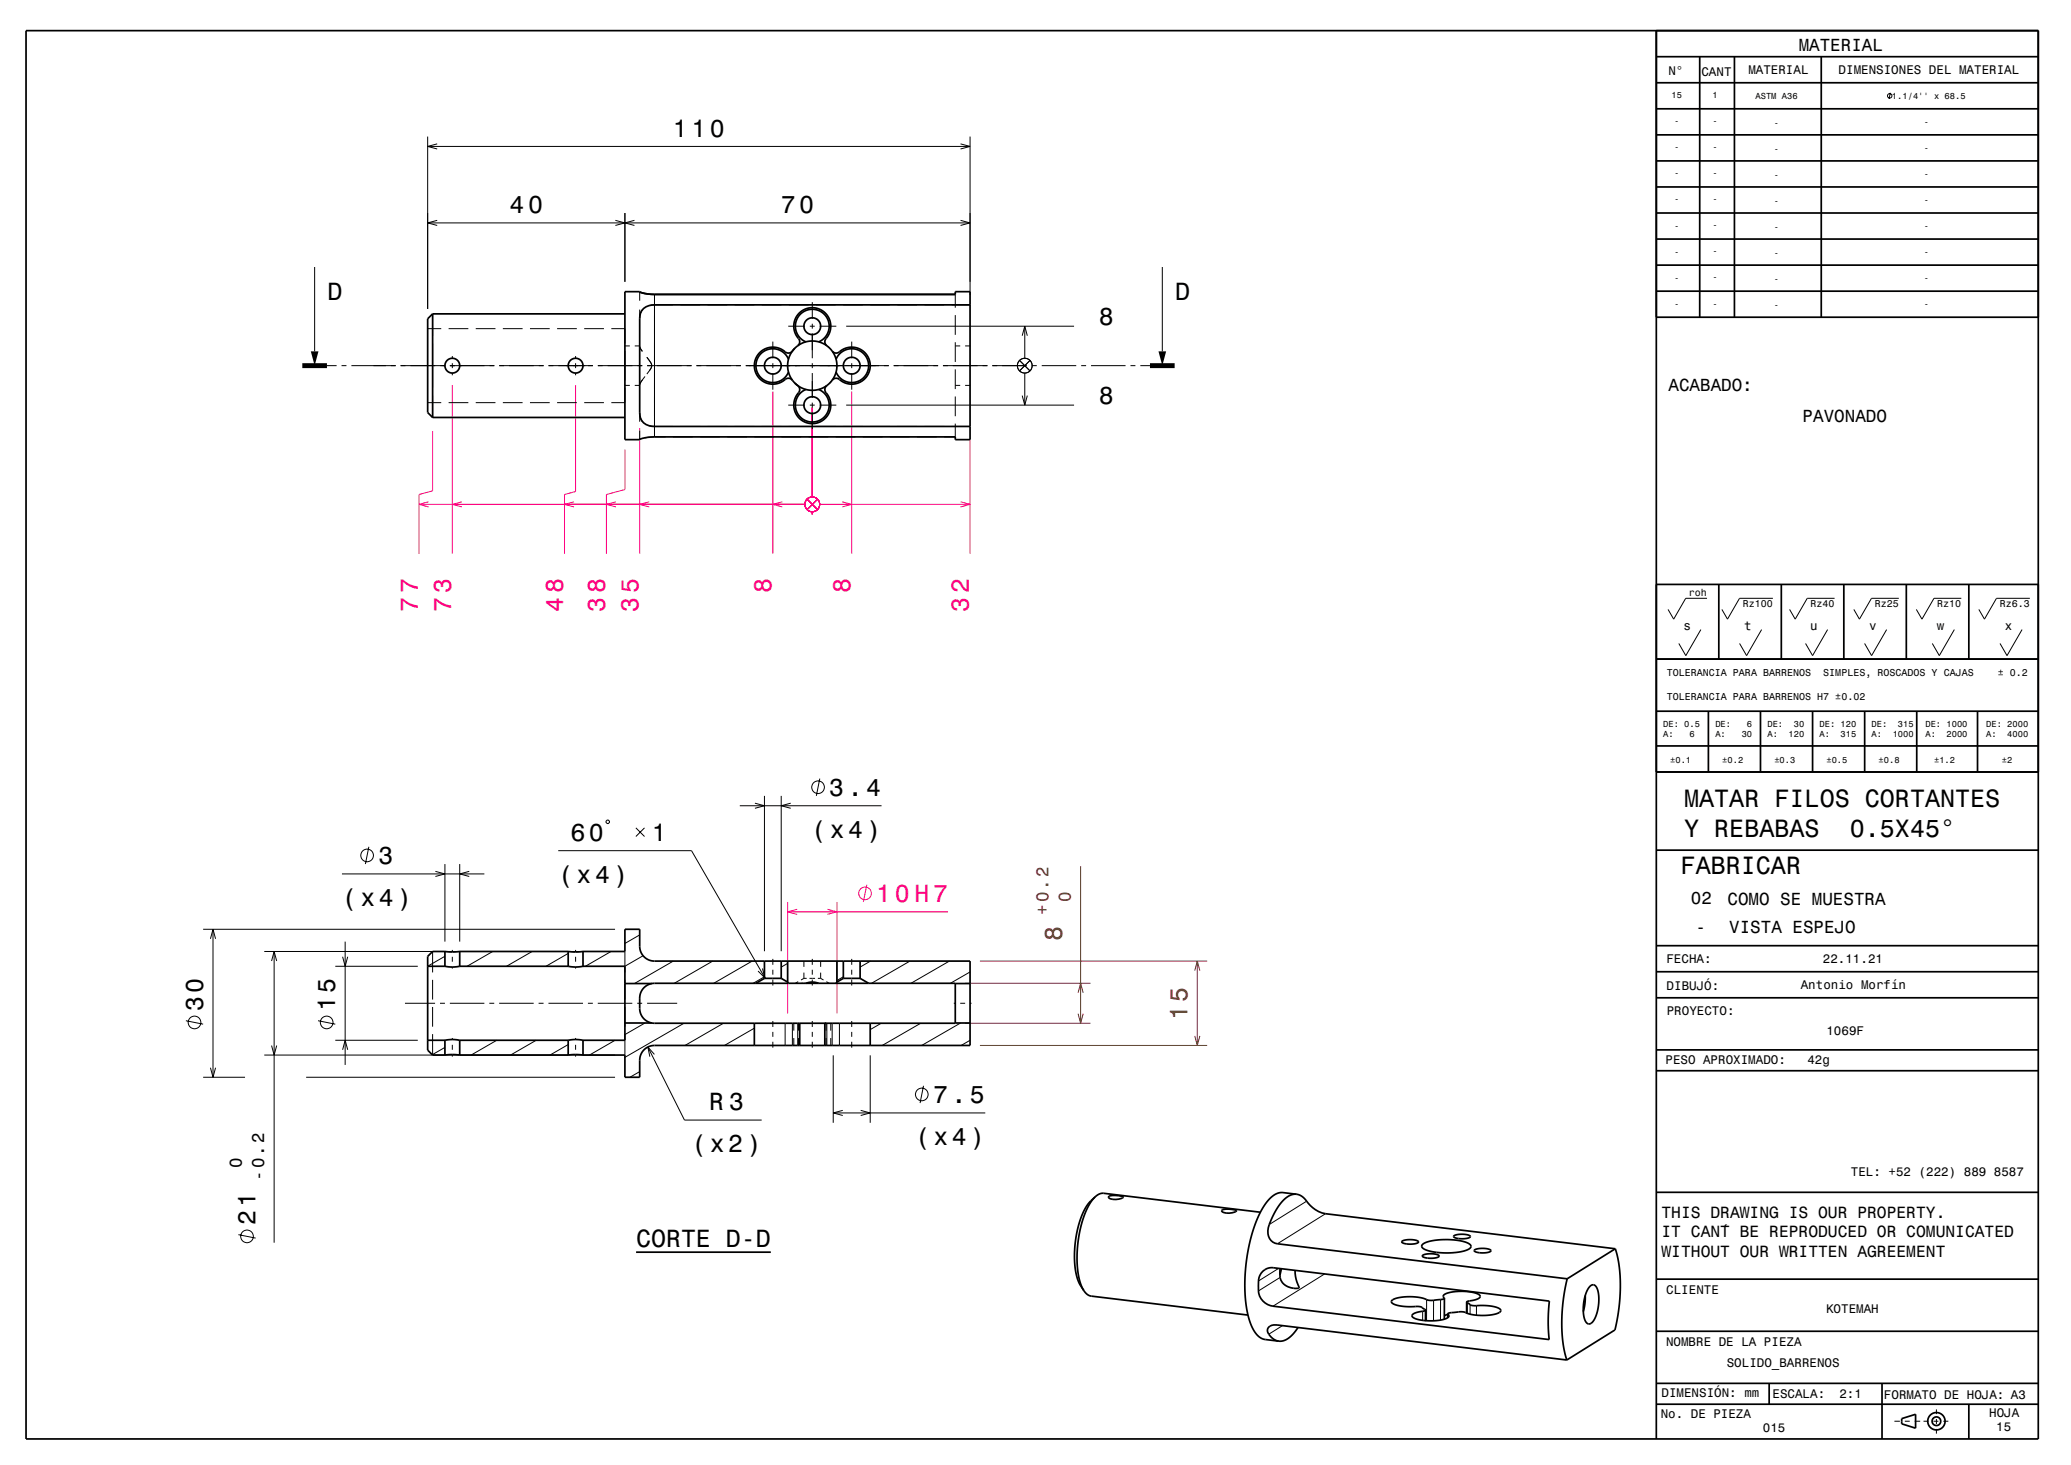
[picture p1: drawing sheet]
<svg xmlns="http://www.w3.org/2000/svg" width="420mm" height="297mm" viewBox="0 0 420 297" stroke-linecap="round" stroke-linejoin="round" font-family="sans-serif">
<g fill="none" stroke="#000" stroke-width=".2">
<path d="M383.4 18.8l-.3 1.2M86.7 27.7v34.9M86.7 29.7h110M88.7 29.2l-2 .5 2 .5M194.8 29.2l1.9 .5-1.9 .5M196.7 27.7v32.1M63.8 54.1v17.1M86.7 45.2h110M88.7 44.7l-2 .5 2 .5M124.8 44.7l1.9 .5-1.9 .5M126.7 43.2v13.9M128.7 44.7l-2 .5 2 .5"/>
<path d="M129.7 59.2v1.8M132.7 59.7v28.9M193.7 59.7v2.7M194.8 44.7l1.9 .5-1.9 .5M235.7 54.1v17.1M66.3 74.1h2M69.3 74.1h1M71.3 74.1h9M81.2 74.1h9.1M86.7 66.6h2.8M87.7 63.6v4.5M87.7 69.6v9"/>
<path d="M91 66.6h4M91.2 74.1h9.1M91.7 72.2v.4M91.7 73.6v1M91.7 75.6v.5M96.5 66.6h4M101.2 74.1h9.1M102 66.6h4M107.5 66.6h4M111.2 74.1h9.1M113 66.6h4M116.7 72.2v.4"/>
<path d="M116.7 73.6v1M116.7 75.6v.5M118.5 66.6h4M121.2 74.1h9.1M124 66.6h2.7v3M126.7 71.1v6M126.7 78.6v3h-2.7M126.7 78.1h1M126.7 70.1h1M128.7 78.1h1M128.7 70.1h1M129.7 70.3l.6 .9z"/>
<path d="M130.4 62.7a2.51 2.51 0 0 0-.7 1.9v-1.8M130.8 76.3l-1.1 1.7 .6-1M131.2 72.4l.7 1 .3 .7-.3-.7zM131.2 74.1h9.1M132.2 74.1l-.3 .7-.7 1M132.2 74.1l-.5 1M136.5 61.8h-3.8l-1.1 .2M138 61.8h4M141.2 74.1h9.1M143.5 61.8h4M149 61.8h4M151.2 74.1h29.1"/>
<path d="M154.5 61.8h4M156.7 69.3v3.3M156.7 73.6v1M156.7 75.6v3.4M159.9 66.1h3.3M160 61.8h4M164.2 66.1h1M164.7 61.3v3.3M164.7 65.6v1M164.7 67.6v5M164.7 73.6v1M164.7 75.6v5"/>
<path d="M165.5 61.8h4M166.2 66.1h3.4M167.7 70.1l.6 .5M168.8 77.1l-.5 .6M171 61.8h4M171.6 66.1h46.2M172.7 69.3v3.3M172.7 73.6v1M172.7 75.6v3.4M176.5 61.8h4M181.2 74.1h9.1M182 61.8h4"/>
<path d="M187.5 61.8h4M191.2 74.1h9.1M193 61.8h3.7M193.7 63.9v4M193.7 69.4v4M193.7 74.9v4M193.7 78.1h1M193.7 70.1h1M195.7 78.1h1M195.7 70.1h1M201.2 74.1h7.1M206.8 73.1l2.1 2.1"/>
<path d="M207.3 68.1l.5-2 .5 2M207.8 66.1v6.5M207.8 75.6v6.5M208.9 73.1l-2.1 2.1M209.3 74.1h1M211.3 74.1h7M219.3 74.1h1M221.3 74.1h7M229.3 74.1h1M231.3 74.1h1.9M86.7 81.6h2.8M87.7 80.1v4.5"/>
<path d="M91 81.6h4M96.5 81.6h4M102 81.6h4M107.5 81.6h4M113 81.6h4M118.5 81.6h4M129.7 85.5v-1.8a2.53 2.53 0 0 0 .7 1.8M129.7 87.3v1.8M129.9 89h-.1M131.6 86.3l1.1 .2h3.8M132.7 88.6l-2 .2M132.7 88.6h2.3"/>
<path d="M136.5 88.6h4M138 86.5h4M142 88.6h4M143.5 86.5h4M147.5 88.6h4M149 86.5h4M153 88.6h4M154.5 86.5h4M158.5 88.6h4M159.9 82.1h3.3M160 86.5h4M164 88.6h4"/>
<path d="M164.2 82.1h1M164.7 81.6v1M164.7 83.6v3.4M165.5 86.5h4M166.2 82.1h3.4M169.5 88.6h4M171 86.5h4M171.6 82.1h46.2M175 88.6h4M176.5 86.5h4M180.5 88.6h4M182 86.5h4"/>
<path d="M186 88.6h4M187.5 86.5h4M193 86.5h3.7M193.7 85.9v2.7h-2.2M193.7 80.4v4M207.3 80.2l.5 1.9 .5-1.9M344.9 127.6l-3 5.3-1.4-2.4M346.2 121.3h-4.3l-2.5 4.2-1.1-2M357.3 127.6l-3.1 5.3-1.4-2.4M359.5 121.3h-6.7l-2.5 4.2-1.1-2M370.6 127.6l-3 5.3-1.4-2.4M372.1 121.3h-5.6l-2.4 4.2-1.2-2"/>
<path d="M382.6 127.6l-3 5.3-1.5-2.4M385.1 121.3h-5.6l-2.4 4.2-1.1-2M396.3 127.6l-3 5.3-1.4-2.4M397.8 121.3h-5.6l-2.4 4.2-1.2-2M410.1 127.6l-3.1 5.3-1.4-2.4M411.7 121.3h-6.8l-2.4 4.2-1.2-2M166.3 157.8l-.7 3.5M69.3 177.2h28.9M74.8 171.7l-.7 3.5M88.3 176.7l1.9 .5-1.9 .5M90.2 175.2v15.7M93.2 175.2v15.7"/>
<path d="M95.2 176.7l-2 .5 2 .5M113.2 172.5h27l14.9 25.8M123.1 166.3h.3l.2 .2v.2l-.2 .3h-.3l-.2-.3v-.2zM129 167.8l1.7 1.8M130.7 167.8l-1.7 1.8M150 163.4h28.8M153.1 162.8l1.9 .6-1.9 .5M155 161.3v31.5M158.4 161.3v31.5M160.4 162.8l-2 .6 2 .5M41.2 188.4h83.5M42.7 190.3l.5-1.9 .5 1.9"/>
<path d="M43.2 188.4v30M53.6 192.9h71.1M55.1 194.8l.5-1.9 .5 1.9M55.6 192.9v59M68 195.9h16.7M69.5 194l.5 1.9 .5-1.9M70 190.9v25M87.7 192.9v4.2M87.7 198.6v4M90.2 193.9l-3.5 2M91.7 192.6v.4M91.7 194v1"/>
<path d="M91.7 196v.4M99.9 192.9l-5.2 3M107.9 192.9l-5.2 3M115.2 193.3l-4.5 2.6M116.7 192.6v.4M116.7 194v1M116.7 196v.4M123.9 192.9l-5.2 3M126.7 192.9v4.2M126.7 198.6v4M129.7 189.5l-3 1.8M130.4 193.8l-3.7 2.1"/>
<path d="M136.5 194.8l-7.8 4.6M144.5 194.8l-7.8 4.5M152.5 194.8l-7.8 4.5M154.6 196.3l.5 2-1.4-1.4M155 198l-2.3 1.3M156.7 194.4v1.2M156.7 196.6v1M156.7 198.6v1.2M159.7 195.3l-1.3 .8M161.9 199l-.6 .3M162.6 199.3h.2M163 198.3h.6"/>
<path d="M163 198.3l-.5 .4M163 194.8v1.2M163 197.2v1.1M163.1 199.3h.3M164.2 198.3h1.1M164.7 194.4v1.2M164.7 196.6v1M164.7 198.6v1.2M165.9 198.3h.5M166.4 198.3l.6 .4M166.4 194.8v1.2M166.4 197.2v1.1"/>
<path d="M167.6 199l.6 .3M171 198l-1.3 .8M172.7 194.4v1.2M172.7 196.6v1M172.7 198.6v1.2M176.5 194.8l-2.1 1.3M184.5 194.8l-7.8 4.5M192.5 194.8l-7.8 4.5M196.7 197l-4 2.3M37.7 206.9l3.5 .7M41.2 218.4h8.5M42.7 216.5l.5 1.9 .5-1.9"/>
<path d="M53.6 213.9h71.1M55.1 212l.5 1.9 .5-1.9M62.1 218.4h62.6M64.5 206.9l3.5 .7M68 210.9h16.7M69.5 212.8l.5-1.9 .5 1.9M82.1 203.4h6.1M87.7 204.1v4M87.7 209.6v4.3M89.2 203.4h1M90.2 212.3l-2.5 1.5M91.2 203.4h7"/>
<path d="M91.7 210.4v.4M91.7 211.8v1M91.7 213.8v.4M99.2 203.4h1M100.7 210.9l-5.2 3M101.2 203.4h7M108.7 210.9l-5.2 3M109.2 203.4h1M111.2 203.4h7M115.2 211.8l-3.7 2.1M116.7 210.4v.4M116.7 211.8v1"/>
<path d="M116.7 213.8v.4M119.2 203.4h1M121.2 203.4h7M124.7 210.9l-5.2 3M126.7 204.1v4M126.7 209.6v4.3M129.2 203.4h1M129.7 217.3l-1.9 1.1M130.8 207.4l-4.1 2.3M131.2 203.4h6.1M131.4 212.3l7.4 14.8h15.7M132.7 213.8l-1.3-1.5 .4 1.9"/>
<path d="M138.7 207.4l-12 7M146.7 207.4l-7.8 4.5M153 208.4l-6.1 3.5M156.7 207v1.2M156.7 209.2v1M156.7 211.2v1.2M159.2 207.4v4.5M160.7 207.4v4.5M161 207.4v1.5M161 210.4v1.5M161.8 207.4v4.5M161.9 207.4v1.5"/>
<path d="M161.9 210.4v1.5M164.7 207v1.2M164.7 209.2v1M164.7 211.2v1.2M167.3 211.9h.1M167.5 211.9h.1M167.5 207.4v1.5M167.5 210.4v1.5M167.7 207.4v4.5M168.5 207.4v1.5M168.5 210.4v1.5M168.8 207.4v4.5"/>
<path d="M169 213.9v13.7M170.2 207.4v4.5M172.7 207v1.2M172.7 209.2v1M172.7 211.2v1.2M176.5 213.9v13.7M178.7 207.4l-2.2 1.3M186.7 207.4l-7.8 4.5M193.4 203.4h.3M194.7 203.4h1M194.8 207.4l-7.9 4.5M196.7 210.9l-1.8 1"/>
<path d="M196.7 203.4h.3M169 225.6h30.8M170.9 225.1l-1.9 .5 1.9 .5M174.6 225.1l1.9 .5-1.9 .5M187.3 220.1l-.7 3.5M48.3 250.3l3.5 .7M259.3 257.1l-4.1 2.6M259.6 259l-4.4 2.7M265 243.5l-7.6 4.7M268.6 258.3l-10.4 6.5M268.8 246.1l-9.7 6.1M260.1 268.7l-2.8 1.8"/>
<path d="M288.5 265.8v1.9M289.3 263.5v4.3M290.7 263.6v4.2M292.2 263.5l-.1 4.1M293.7 266.5v.6M297.6 264.1v2.2M298.1 264.5v1.9M299.4 264.7v1.9M384.2 288.1h1.1M386.3 288.1h1M388.3 288.1h1.1M390.1 288.1h1"/>
<path d="M392.1 288.1h1M392.7 285.7v1M392.7 287.7v1M392.7 289.7v.9M394.1 288.1h1"/>
<circle cx="383.2" cy="19.4" r=".45"/>
<circle cx="207.8" cy="74.1" r="1.5"/>
<circle cx="165.9" cy="159.6" r="1.28"/>
<circle cx="74.5" cy="173.4" r="1.28"/>
<circle cx="39.4" cy="207.3" r="1.28"/>
<circle cx="66.3" cy="207.3" r="1.28"/>
<circle cx="186.9" cy="221.9" r="1.28"/>
<circle cx="50.1" cy="250.6" r="1.28"/>
</g>
<g fill="none" stroke="#ff0080" stroke-width=".2">
<path d="M91.7 78.1v34.2M116.7 78.1v21.5l-2.2 .7v12M156.7 79.4v32.9M172.7 79.4v32.9M87.7 87.4v12.1l-2.7 .8v12M126.7 91.1v8.1l-3.7 1.1v12M129.7 86.8v25.5M164.7 82.6v18.2M196.7 89.1v23.2M85 102.3h78.2M86.9 101.7l-1.9 .6 1.9 .5M93.7 101.7l-2 .6 2 .5"/>
<path d="M116.4 101.7l-1.9 .6 1.9 .5M124.9 101.7l-1.9 .6 1.9 .5M131.7 101.7l-2 .6 2 .5M158.7 101.7l-2 .6 2 .5M163.7 101.2l2.1 2.1M164.7 103.8v.5M165.8 101.2l-2.1 2.1M166.2 102.3h30.5M170.8 101.7l1.9 .6-1.9 .5M194.8 101.7l1.9 .6-1.9 .5M175.8 179.4l-.7 3.5M159.7 182.9v22.5"/>
<path d="M159.7 184.9h32.6M161.7 184.3l-2 .6 2 .5M167.8 184.3l1.9 .6-1.9 .5M169.7 182.9v22.5"/>
<circle cx="164.7" cy="102.3" r="1.5"/>
<circle cx="175.4" cy="181.1" r="1.28"/>
</g>
<path d="M219.2 175.6v31.8M195.7 199.3h25.5M198.7 194.8h46.1M242.3 196.8l.5-2 .5 2M242.8 194.8v17.1M195.7 207.4h25.5M198.7 211.9h46.1M218.6 205.5l.6 1.9 .5-1.9M218.6 201.3l.6-2 .5 2M242.3 210l.5 1.9 .5-1.9" fill="none" stroke="#804000" stroke-width=".2"/>
<g fill="none" stroke="#000" stroke-width=".35">
<path d="M5.3 6.2h408.1v285.5h-408.1zM335.9 6.2v285.5M335.9 16.8h77.4M335.9 11.5h77.4M344.7 11.5v52.8M351.7 11.5v52.8M369.4 11.5v52.8M335.9 37.9h77.4M335.9 32.6h77.4M335.9 27.3h77.4M335.9 22.1h77.4M126.7 59.1l3 .1a6 6 0 0 0 3 .5h61v-.6h3v30h-3v-.5h-61a5.8 5.8 0 0 0-3 .5h-3z"/>
<path d="M335.9 59h77.5M335.9 53.7h77.4M335.9 48.5h77.4M335.9 43.2h77.4M87.7 63.6l-1 1v19l1 1M87.7 63.6v21M87.7 63.6h39M159.9 72.8a3.4 3.4 0 0 0-5.3-1.4 3.4 3.4 0 0 0 0 5.5 3.4 3.4 0 0 0 5.3-1.5M160.7 77.1l.5 .6a1.42 1.42 0 0 1 .7 1.9 3.8 3.8 0 0 0 .3 5.3 3.8 3.8 0 0 0 5.2-.2 3.8 3.8 0 0 0 0-5.2l-.1-.7 .4-.6M161.2 70.6a5 5 0 0 0-.5 6.5M161.2 77.7a5 5 0 0 0 6.5 .5M161.8 70.1l-.6 .5a1.42 1.42 0 0 1-2 .7 3.8 3.8 0 0 0-5.2 .3 3.8 3.8 0 0 0 .1 5.2 3.8 3.8 0 0 0 5.3 0l.7-.1 .6 .4"/>
<path d="M161.8 70.1a1.15 1.15 0 0 0-.2-1.9 3.8 3.8 0 0 1 .9-5 3.8 3.8 0 0 1 5.1 .5 3.8 3.8 0 0 1-.2 5.1 1.51 1.51 0 0 0 .9 1.8l.5 .6M163.4 69.3a3.4 3.4 0 0 1-1.4-5.3 3.4 3.4 0 0 1 5.5 0 3.4 3.4 0 0 1-1.5 5.3M163.4 79a3.4 3.4 0 0 0-1.4 5.2 3.4 3.4 0 0 0 5.5 0 3.4 3.4 0 0 0-1.5-5.2M167.7 70.1a5 5 0 0 0-5.9 0M168.8 71.2a1.15 1.15 0 0 0 1.8-.2 3.8 3.8 0 0 1 5.1 .9 3.8 3.8 0 0 1-.5 5.1 3.8 3.8 0 0 1-5.2-.2l-.7-.1-.5 .4M168.8 77.1l-1.1 1.1M168.8 71.2a5 5 0 0 1 0 5.9M169.6 72.8a3.4 3.4 0 0 1 5.2-1.4 3.4 3.4 0 0 1 0 5.5 3.4 3.4 0 0 1-5.2-1.5M196.7 61.8h-64a2.65 2.65 0 0 0-3 2.8v19.1a2.65 2.65 0 0 0 3 2.8h64M335.9 64.3h77.5M87.7 84.6h39M129.8 89l-.1 .1"/>
<path d="M335.9 118.5h77.5M348.6 118.5v15.1M361.3 118.5v15.1M373.9 118.5v15.1M386.6 118.5v15.1M399.3 118.5v15.1M335.9 133.6h77.5M335.9 156.5h77.5M335.9 144.2h77.5M335.9 151.2h77.5M346.5 144.2v12.3M357 144.2v12.3"/>
<path d="M367.6 144.2v12.3M378.2 144.2v12.3M388.7 144.2v12.3M401 144.2v12.3M335.9 172.4h77.5M86.7 195.9h3.5M90.2 192.9h-2.5l-1 1v19l1 1h2.5M90.2 192.9v3M90.2 195.9l1.5 .1 1.5-.1M90.2 192.9l1.5 .1 1.5-.1M93.2 192.9h22M93.2 195.9h22"/>
<path d="M93.2 192.9v3M115.2 195.9l1.5 .1 1.5-.1M115.2 192.9l1.5 .1 1.5-.1M115.2 192.9v3M118.2 192.9h8.5v-4.5h3v3.4a3 3 0 0 0 3 3h64v17.1h-64a3 3 0 0 0-3 3v3.5h-3v-4.5h-8.5M118.2 195.9h8.5v15h-8.5M118.2 192.9v3M126.7 199.4h5.5M155 198.3h3.4M155 198.3l-1.7 1M155 194.8v3.5M158.4 198.3l1.3 .8"/>
<path d="M158.4 194.8v3.5M159.7 199.1l.2 .2M159.7 194.8v4.3M163.4 199.3l1.3-.2 1.3 .2M169.7 199.1l-.1 .2M169.7 194.8v4.3M171 198.3h3.4M171 198.3l-1.3 .8M171 194.8v3.5M174.4 198.3l1.8 1M174.4 194.8v3.5M193.7 199.4h3"/>
<path d="M335.9 191.7h77.5M335.9 197h77.5M86.7 210.9h3.5M90.2 210.9v3M90.2 210.9l1.5-.2 1.5 .2M90.2 213.9l1.5-.1 1.5 .1M93.2 210.9v3M93.2 210.9h22M93.2 213.9h22M115.2 210.9l1.5-.2 1.5 .2M115.2 213.9l1.5-.1 1.5 .1M115.2 210.9v3"/>
<path d="M118.2 210.9v3M126.7 207.4h5.5M130.7 200.1a3 3 0 0 1 2-.8h61v8.1h-61a3 3 0 0 1-3-3v-2.1a3 3 0 0 1 1-2.2zM153 207.4v4.5M162.2 207.4v4.5M167.3 207.4v4.5M176.5 207.4v4.5M193.7 207.4h3M335.9 202.3h77.5M335.9 217.1h77.5M335.9 212.8h77.5M129 253.9h27.3"/>
<path d="M222.1 242.6l-1.5 1.5-1 1.9-1 3-.5 2.9-.2 2.9 .2 2.9 .6 2.1 1.1 1.8M222.1 242.6a2.19 2.19 0 0 1 1.7-.7l31.8 3.9M222.1 242.6l-1.1 1.5-1.1 2.2-.8 2.8-.5 2.7-.2 3.2 .2 2.8 .4 2.1 .8 1.7M224.8 242.6a3.9 3.9 0 0 1 3 .1 2.71 2.71 0 0 1-3 0zM247.8 245.4a3.9 3.9 0 0 1 3 .1 2.69 2.69 0 0 1-3 0zM256.1 257.7a2.6 2.6 0 0 1 2.1-.7l56 6.8-.2 3.9 .2 3.9-56-6.8a3.8 3.8 0 0 1-3-4.6v-.8a2.85 2.85 0 0 1 .9-1.7zM259.6 257.2a3.1 3.1 0 0 0 2.8 4h.7l.4-.2a8.7 8.7 0 0 1-.9-3.5M259.9 257.2l-.3 1.3M262.9 242.1l-2.8-.3-.9 .1-1.3 .7-1.3 1.5-1.3 2.2-1.1 2.8-.8 3.2-.7 3.9-.2 3.7 .1 3.3 .4 3.1 .8 2.5 .8 1.5 1.1 1 .8 .3 2.8 .3M262.9 242.1l.9 .3 1 .8a6.6 6.6 0 0 0 4 2.9l58.8 7.1M262.9 242.1l-1.2 .2-1.5 1.1-1.3 1.8-1.1 2.2a4.7 4.7 0 0 0-.3 3.7 2.09 2.09 0 0 0 1.6 1.1l58.7 7.1M284.3 251.7a3.6 3.6 0 0 1 3.4 .1 3.5 3.5 0 0 1-3.3 .2z"/>
<path d="M288.5 252.3a10.2 10.2 0 0 1 6.2-.9h.7a3.6 3.6 0 0 1 2.9 1.2 1.59 1.59 0 0 1-1.6 1.1l-2.7 .3-2.7-.1a3.6 3.6 0 0 1-3-1.2zM288.5 254.5a3.9 3.9 0 0 1 3.3 .1 .9 .9 0 0 1-1.1 .5l-1.4-.1a.6 .6 0 0 1-.8-.5zM294.8 250.6a3.6 3.6 0 0 1 3.4 .1 3.5 3.5 0 0 1-3.2 .2zM299 253.4a3.6 3.6 0 0 1 3.4 .2 3.4 3.4 0 0 1-3.4-.1zM317.8 259.3l-.8 4.6-.3 4.2 .3 4.3 .8 3.3M327.6 253.2l.7 3.3 .3 4.3-.3 4.2-.8 4.6-9.7 6.1M327.6 253.2l-9.8 6.1M335.9 259.3h77.5M335.9 241.7h77.5M219.8 261.6a2.18 2.18 0 0 0 1.5 1.2l31.8 3.8M259.3 271.9l-.8-.3-.9-.7a1.23 1.23 0 0 1-.5-1.4 1.23 1.23 0 0 1 1.2-.9l59.5 7.1M263.2 269.1l-1 1.4-1 .9-1 .4-.9 .1"/>
<path d="M289.1 267.7h.1M289.1 265.6l-.2 .2a3.5 3.5 0 0 0-2.5 .9 1.64 1.64 0 0 0 1.7 .9l1.5 .2a5.9 5.9 0 0 0 4.2-.9l-.2-.5M289.1 265.6v2.1M292.9 263.2l-.3 .2a6.3 6.3 0 0 1-4-.2l-2.2-.3a6 6 0 0 0-4.2 .8v.2a1.79 1.79 0 0 0 1.7 .8l2.6 .2a2.53 2.53 0 0 1 2.6 .7M292.9 263.2a.53 .53 0 0 1-.2-.6 .53 .53 0 0 1 .6-.4 10 10 0 0 1 6.7 .3l.2 .3a2.13 2.13 0 0 1-2 .9l-.8 .3M292.9 263.2v4.2M293.6 266.5l-.7 .3M293.6 266.4v.7M297.4 264a2.53 2.53 0 0 0 2.6 .7h.3a6 6 0 0 1 4 .9h.1a1.34 1.34 0 0 1-1.5 .9l-1.8 .2a9.8 9.8 0 0 1-4.4-.8l-2.5 .2-.6 .3M297.4 264l-.1 2.2M321.2 263.9h.3M321.5 262.6l-.1 1.6-.3 1.7"/>
<path d="M322.5 260.8a.87 .87 0 0 1 .9-.2 .87 .87 0 0 1 .6 .8 7.9 7.9 0 0 1-1.2 6.8 .85 .85 0 0 1-1 .1 .85 .85 0 0 1-.4-.8 8.2 8.2 0 0 1 1.1-6.7zM335.9 269.9h77.5M335.9 284.7h77.5M335.9 280.5h77.5M358.8 280.5v4.2M381.7 280.5v11.2M385.7 287.6l2.8-.9v2.8l-2.8-.8zM399.3 284.7v7"/>
<circle cx="91.7" cy="74.1" r="1.5"/>
<circle cx="116.7" cy="74.1" r="1.5"/>
<circle cx="156.7" cy="74.1" r="1.7"/>
<circle cx="164.7" cy="66.1" r="1.7"/>
<circle cx="172.7" cy="74.1" r="1.7"/>
<circle cx="164.7" cy="82.1" r="1.7"/>
<circle cx="392.7" cy="288.1" r="1.76"/>
<circle cx="392.7" cy="288.1" r=".88"/>
</g>
<path d="M61.3 74.1h5M233.2 74.1h5" fill="none" stroke="#000" stroke-width="1" stroke-linecap="butt"/>
<g fill="#000">
<path d="M63 71.2h1.6l-.8 2.9z" fill-rule="evenodd"/>
<path d="M234.9 71.2h1.6l-.8 2.9z" fill-rule="evenodd"/>
</g>
<g font-size="5.1">
<text x="341.5" y="163.5">MATAR FILOS CORTANTES</text>
<text x="341.5" y="169.6">Y REBABAS</text>
<text x="375.1" y="169.6">0.5X45°</text>
<text x="340.8" y="177.2">FABRICAR</text>
</g>
<g font-size="5">
<text x="136.5" y="27.7">110</text>
<text x="103.3" y="43.2">40</text>
<text x="158.3" y="43.2">70</text>
<text x="66.4" y="60.8">D</text>
<text x="222.8" y="65.9">8</text>
<text x="238.3" y="60.8">D</text>
<text x="222.8" y="81.9">8</text>
<text x="168.2" y="161.3">3.4</text>
<text x="115.7" y="170.5">60</text>
<text x="132.2" y="170.5">1</text>
<text x="164.5" y="169.8">(x4)</text>
<text x="76.7" y="175.2">3</text>
<text x="113.2" y="179">(x4)</text>
<text x="69.3" y="183.7">(x4)</text>
<text x="41.2" y="205" transform="rotate(-90 41.2 205)">30</text>
<text x="68" y="205" transform="rotate(-90 68 205)">15</text>
<text x="143.8" y="225.1">R 3</text>
<text x="189.2" y="223.6">7.5</text>
<text x="140.2" y="233.6">(x2)</text>
<text x="185.6" y="232.1">(x4)</text>
<text x="51.8" y="248.4" transform="rotate(-90 51.8 248.4)">21</text>
<text x="129" y="252.9">CORTE D-D</text>
</g>
<g font-size="5" fill="#ff0080">
<text x="84.7" y="124" transform="rotate(-90 84.7 124)">77</text>
<text x="91.5" y="124" transform="rotate(-90 91.5 124)">73</text>
<text x="114.2" y="124" transform="rotate(-90 114.2 124)">48</text>
<text x="122.7" y="124" transform="rotate(-90 122.7 124)">38</text>
<text x="129.5" y="124" transform="rotate(-90 129.5 124)">35</text>
<text x="156.5" y="120.3" transform="rotate(-90 156.5 120.3)">8</text>
<text x="172.5" y="120.3" transform="rotate(-90 172.5 120.3)">8</text>
<text x="196.5" y="124" transform="rotate(-90 196.5 124)">32</text>
<text x="177.7" y="182.9">10 H7</text>
</g>
<g font-size="5" fill="#804000">
<text x="215.4" y="190.7" transform="rotate(-90 215.4 190.7)">8</text>
<text x="240.8" y="206.8" transform="rotate(-90 240.8 206.8)">15</text>
</g>
<g font-size="3.6">
<text x="364.8" y="10.3">MATERIAL</text>
<text x="338.4" y="79.3">ACABADO:</text>
<text x="365.6" y="85.6">PAVONADO</text>
<text x="342.9" y="183.3">02</text>
<text x="350.3" y="183.5">COMO SE MUESTRA</text>
<text x="343.9" y="189.2">-</text>
<text x="350.7" y="189.1">VISTA ESPEJO</text>
</g>
<g font-size="3.5" fill="#804000">
<text x="212.6" y="185.6" transform="rotate(-90 212.6 185.6)">+0.2</text>
<text x="217.2" y="182.9" transform="rotate(-90 217.2 182.9)">0</text>
</g>
<g font-size="3.5">
<text x="49" y="236.9" transform="rotate(-90 49 236.9)">0</text>
<text x="53.6" y="239.5" transform="rotate(-90 53.6 239.5)">-0.2</text>
</g>
<g font-size="3.3">
<text x="337" y="246.8">THIS DRAWING IS OUR PROPERTY.</text>
<text x="337" y="250.8">IT CAN´T BE REPRODUCED OR COMUNICATED</text>
<text x="337" y="254.7">WITHOUT OUR WRITTEN AGREEMENT</text>
</g>
<g font-size="2.5">
<text x="338.3" y="15.2">N°</text>
<text x="345.1" y="15.3">CANT</text>
<text x="354.6" y="15">MATERIAL</text>
<text x="372.9" y="15">DIMENSIONES DEL MATERIAL</text>
<text x="341.4" y="127.6">s</text>
<text x="353.7" y="127.6">t</text>
<text x="367.1" y="127.6">u</text>
<text x="379.1" y="127.6">v</text>
<text x="392.8" y="127.6">w</text>
<text x="406.6" y="127.6">x</text>
<text x="338" y="195.2">FECHA:</text>
<text x="369.7" y="195.2">22.11.21</text>
<text x="338" y="200.7">DIBUJÓ:</text>
<text x="365.2" y="200.5">Antonio Morfín</text>
<text x="338" y="205.8">PROYECTO:</text>
<text x="370.4" y="209.8">1069F</text>
<text x="337.8" y="215.7">PESO APROXIMADO:</text>
<text x="366.5" y="215.8">42g</text>
<text x="375.4" y="238.4">TEL: +52 (222) 889 8587</text>
<text x="337.9" y="262.3">CLIENTE</text>
<text x="370.3" y="266.2">KOTEMAH</text>
<text x="337.9" y="272.9">NOMBRE DE LA PIEZA</text>
<text x="350.2" y="277.2">SOLIDO_BARRENOS</text>
<text x="336.8" y="287.4">No. DE PIEZA</text>
<text x="337" y="283.3">DIMENSIÓN: mm</text>
<text x="359.5" y="283.4">ESCALA:</text>
<text x="373" y="283.4">2:1</text>
<text x="382.1" y="283.6">FORMATO DE HOJA: A3</text>
<text x="403.4" y="287.2">HOJA</text>
<text x="357.5" y="290.4">015</text>
<text x="404.8" y="290.1">15</text>
</g>
<g font-size="2">
<text x="342.5" y="120.9">roh</text>
<text x="353.4" y="123.1">Rz100</text>
<text x="367.2" y="123.1">Rz40</text>
<text x="380.2" y="123.1">Rz25</text>
<text x="392.9" y="123.1">Rz10</text>
<text x="405.5" y="123.1">Rz6.3</text>
<text x="338" y="137">TOLERANCIA PARA BARRENOS</text>
<text x="369.8" y="137">SIMPLES, ROSCADOS Y CAJAS</text>
<text x="405.2" y="137">± 0.2</text>
<text x="338" y="141.9">TOLERANCIA PARA BARRENOS H7 ±0.02</text>
</g>
<g font-size="1.8">
<text x="339" y="19.9">15</text>
<text x="347.3" y="19.9">1</text>
<text x="356" y="20.2">ASTM A36</text>
<text x="383.7" y="20">1.1/4'' x 68.5</text>
<text x="339.5" y="25.2">-</text>
<text x="347.3" y="25.2">-</text>
<text x="359.8" y="25.4">-</text>
<text x="390.2" y="25.3">-</text>
<text x="339.5" y="30.5">-</text>
<text x="339.5" y="35.8">-</text>
<text x="347.3" y="30.5">-</text>
<text x="347.3" y="35.7">-</text>
<text x="359.8" y="30.7">-</text>
<text x="390.2" y="30.6">-</text>
<text x="390.2" y="35.9">-</text>
<text x="339.5" y="41">-</text>
<text x="347.3" y="41">-</text>
<text x="359.8" y="36">-</text>
<text x="359.8" y="41.3">-</text>
<text x="390.2" y="41.2">-</text>
<text x="339.5" y="46.3">-</text>
<text x="347.3" y="46.3">-</text>
<text x="359.8" y="46.6">-</text>
<text x="390.2" y="46.5">-</text>
<text x="339.5" y="51.6">-</text>
<text x="347.3" y="51.6">-</text>
<text x="359.8" y="51.9">-</text>
<text x="390.2" y="51.7">-</text>
<text x="339.5" y="56.9">-</text>
<text x="347.3" y="56.9">-</text>
<text x="359.8" y="57.2">-</text>
<text x="390.2" y="57">-</text>
<text x="339.5" y="62.2">-</text>
<text x="347.3" y="62.1">-</text>
<text x="359.8" y="62.4">-</text>
<text x="390.2" y="62.3">-</text>
<text x="337.3" y="147.3">DE: 0.5</text>
<text x="337.3" y="149.4">A:</text>
<text x="342.7" y="149.4">6</text>
<text x="347.9" y="147.3">DE:</text>
<text x="347.9" y="149.4">A:</text>
<text x="353.2" y="149.4">30</text>
<text x="354.3" y="147.3">6</text>
<text x="358.4" y="147.3">DE:</text>
<text x="358.4" y="149.4">A:</text>
<text x="362.7" y="149.4">120</text>
<text x="363.8" y="147.3">30</text>
<text x="369" y="147.3">DE: 120</text>
<text x="369" y="149.4">A:</text>
<text x="373.3" y="149.4">315</text>
<text x="379.6" y="147.3">DE:</text>
<text x="379.6" y="149.4">A:</text>
<text x="383.8" y="149.4">1000</text>
<text x="384.9" y="147.3">315</text>
<text x="390.5" y="147.3">DE: 1000</text>
<text x="390.5" y="149.4">A:</text>
<text x="394.8" y="149.4">2000</text>
<text x="402.8" y="147.3">DE: 2000</text>
<text x="402.8" y="149.4">A:</text>
<text x="407.1" y="149.4">4000</text>
<text x="338.7" y="154.7">±0.1</text>
<text x="349.3" y="154.7">±0.2</text>
<text x="359.8" y="154.7">±0.3</text>
<text x="370.4" y="154.7">±0.5</text>
<text x="381" y="154.7">±0.8</text>
<text x="392.2" y="154.7">±1.2</text>
<text x="406" y="154.7">±2</text>
</g>
</svg>
